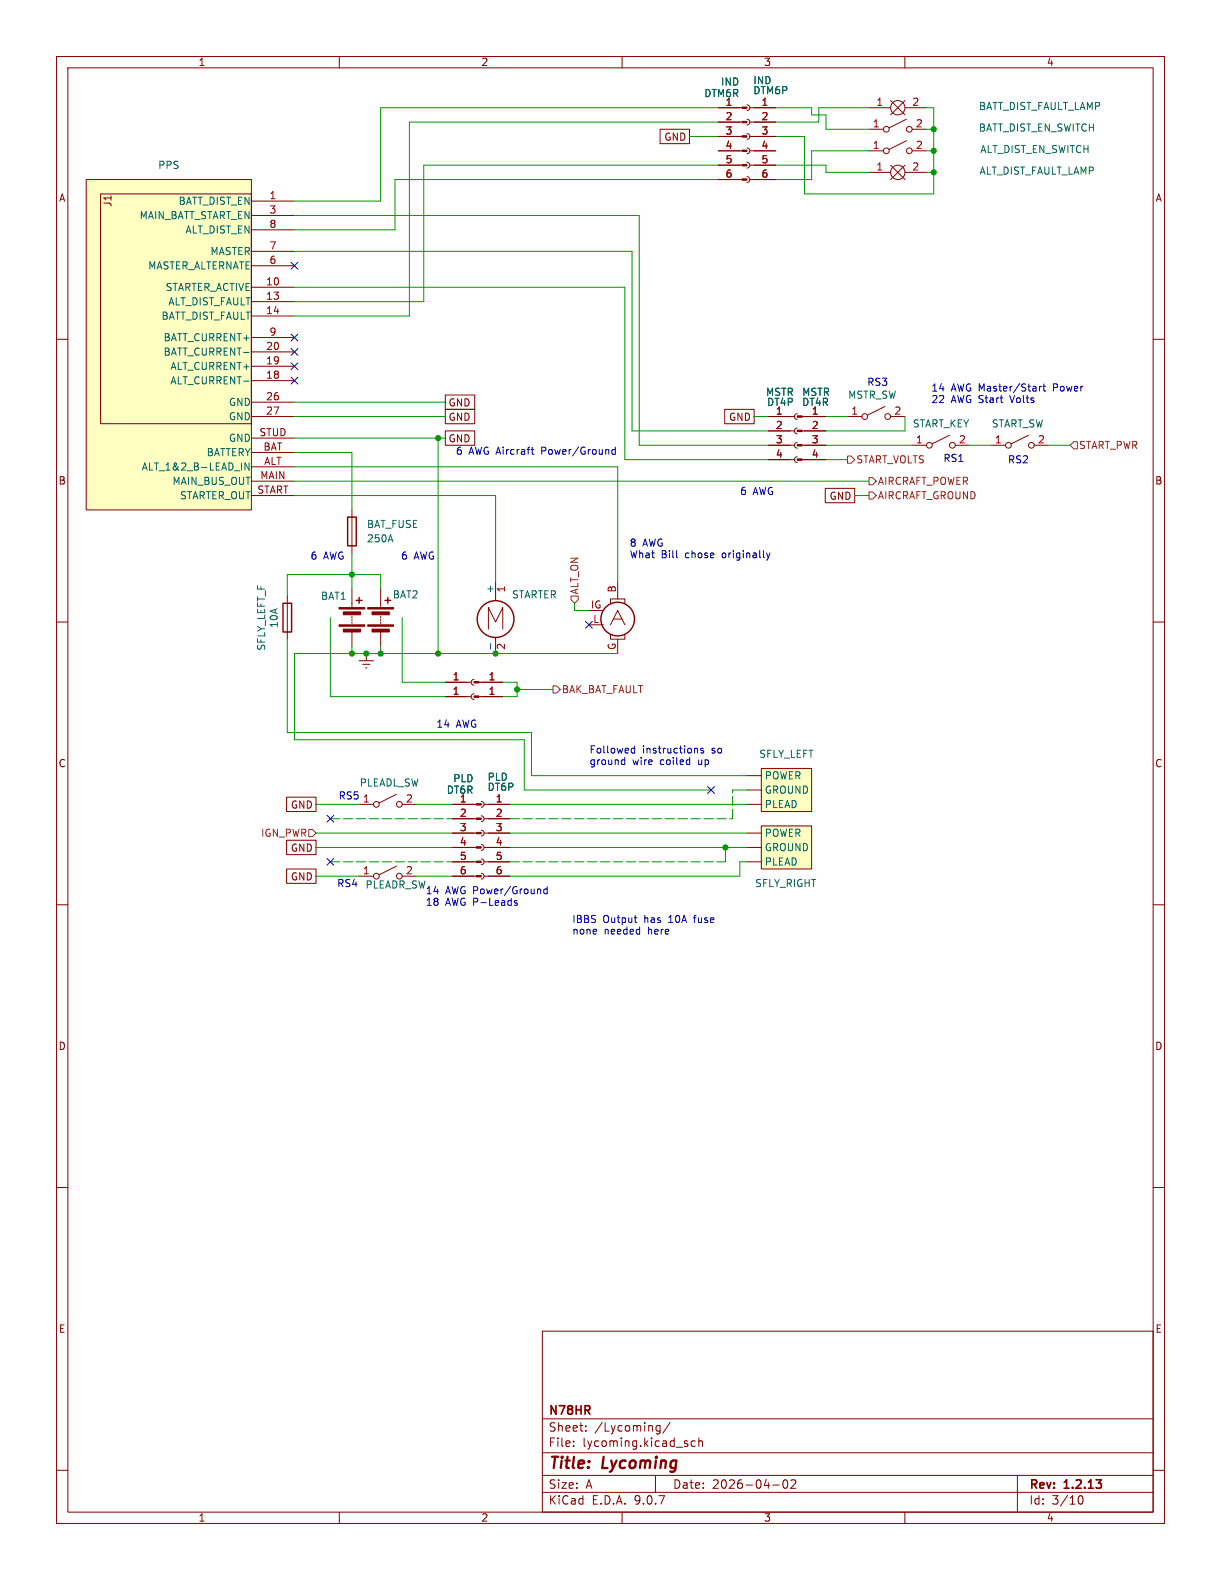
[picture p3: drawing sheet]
<svg xmlns="http://www.w3.org/2000/svg" width="216mm" height="279mm" viewBox="0 0 216 279" stroke-linecap="round" stroke-linejoin="round" font-family="sans-serif">
<g fill="none" stroke="#840000" stroke-width=".18">
<path d="M10 10h195.9v259.4h-195.9zM12 12h191.9v255.4h-191.9zM60 10v2M110 10v2M127 19.1h4.2M153.7 19.1h3.8M157.5 17.8l2.5 2.5M160 10v2M160 19.1h3.8M160 17.8l-2.5 2.5M127 21.6h4.2M127 24.1h4.2"/>
<path d="M127 26.7h4.2M127 29.2h4.2M127 31.8h4.2M153.7 26.7h2.5M153.7 22.9h2.5M153.7 30.5h3.8M157.5 29.2l2.5 2.6M160 29.2l-2.5 2.6M160 30.5h3.8M160.3 21.1l-3.1 1.5M160.3 24.9l-3.1 1.5M161.3 26.7h2.5"/>
<path d="M161.3 22.9h2.5M10 60h2M135.9 73.7h4.6M135.9 76.2h4.6M135.9 78.7h4.6M141 73.2l-.4 .1-.1 .4 .1 .3 .4 .2M141 75.7l-.4 .1-.1 .4 .1 .4 .4 .1M141 78.2l-.4 .2-.1 .3 .1 .4 .4 .1M141.8 73.7h4.2M141.8 76.2h4.2M141.8 78.7h4.2M149.9 73.7h2.5"/>
<path d="M156.5 71.9l-3.1 1.5M157.5 73.7h2.5M161.3 78.7h2.5M167.9 77l-3.1 1.5M168.9 78.7h2.5M175.3 78.7h2.5M181.9 77l-3.1 1.5M182.9 78.7h2.5M203.9 60h2M135.9 81.3h4.6M141 80.8l-.4 .1-.1 .4 .1 .3 .4 .2M141.8 81.3h4.2"/>
<path d="M10 110h2M86.4 111.3v-3.9l1.2 2.6 1.3-2.6v3.9M87.6 102.9v3.3M87.6 112.7v2.9M203.9 110h2M10 160h2M63.5 142.2h2.5M63.5 154.9h2.5M70.1 153.2l-3 1.5M70.1 140.5l-3 1.5M71.1 142.2h2.6M71.1 154.9h2.6"/>
<path d="M80 142.2h4.2M80 144.8h4.2M80 147.3h4.2M80 149.9h4.2M80 152.4h4.2M80 154.9h4.2M85.1 141.7l.3 .2 .2 .3-.2 .4-.3 .1M85.1 144.3l.3 .1 .2 .4-.2 .3-.3 .2M85.1 146.8l.3 .2 .2 .3-.2 .4-.3 .1M85.1 149.4l.3 .1 .2 .4-.2 .3-.3 .2M85.1 151.9l.3 .1 .2 .4-.2 .4-.3 .1M85.1 154.4l.3 .2 .2 .3-.2 .4-.3 .1"/>
<path d="M85.6 142.2h4.6M85.6 144.8h4.6M85.6 147.3h4.6M85.6 149.9h4.6M85.6 152.4h4.6M85.6 154.9h4.6M203.9 160h2M10 210h2M203.9 210h2M95.9 235.4h108v32h-108zM10 260h2M95.9 256.9h108"/>
<path d="M95.9 250.9h108M101.4 255.6v.2M101.4 254.9v.1M103.6 252.9v.2M103.6 252.2v.1M116.7 252.2l-.4-.1-.3 .3v.4l.1 .2h.6M116.7 252.1v1.2l-.3 .3-.3-.1M118.5 251.5l-1.3 1.9M122.9 254.9l-.4-.1-.3 .3v.4l.2 .2h.5M123.6 254.9l.2-.1 .3 .1 .1 .9M123.6 254.3v1.5M203.9 260h2"/>
<path d="M60 267.4v2M95.9 263.9h108M95.9 260.9h108M110 267.4v2M115.9 260.9v3M136.6 262.6h1.2M138.6 261.8l.2-.1a.81 .81 0 0 1 .6 .6 .81 .81 0 0 1-.3 .8l-.2 .1a.81 .81 0 0 1-.3-1.4zM139.9 261.8l.5-.1 .2 .1 .1 .3-.9 1.1h.9M160 267.4v2M179.9 260.9v6.5M190.6 265.1l.2-.5 .2-.1a.81 .81 0 0 1 .6 .6 .81 .81 0 0 1-.3 .8h-.4l-.3-.5"/>
<circle cx="158.8" cy="19" r="1.27"/>
<circle cx="156.7" cy="22.9" r=".51"/>
<circle cx="156.7" cy="26.7" r=".51"/>
<circle cx="158.7" cy="30.5" r="1.27"/>
<circle cx="160.8" cy="22.9" r=".51"/>
<circle cx="160.8" cy="26.7" r=".51"/>
<circle cx="152.9" cy="73.7" r=".51"/>
<circle cx="157" cy="73.7" r=".51"/>
<circle cx="164.3" cy="78.7" r=".51"/>
<circle cx="168.4" cy="78.7" r=".51"/>
<circle cx="178.3" cy="78.7" r=".51"/>
<circle cx="182.4" cy="78.7" r=".51"/>
<circle cx="66.5" cy="154.9" r=".51"/>
<circle cx="66.5" cy="142.2" r=".51"/>
<circle cx="70.6" cy="154.9" r=".51"/>
<circle cx="70.6" cy="142.2" r=".51"/>
</g>
<circle cx="87.6" cy="109.5" r="3.3" fill="none" stroke="#840000" stroke-width=".25"/>
<path d="M86.7 113.8v1" fill="none" stroke="#006464" stroke-width=".18"/>
<g fill="#840000" stroke="#840000" stroke-width=".18">
<path d="M131.2 18.9h.9v.3h-.9z"/>
<path d="M131.2 21.5h.9v.2h-.9z"/>
<path d="M131.2 24h.9v.3h-.9z"/>
<path d="M131.2 26.5h.9v.3h-.9z"/>
<path d="M131.2 29.1h.9v.2h-.9z"/>
<path d="M131.2 31.6h.9v.3h-.9z"/>
<path d="M141 73.5h.8v.3h-.8z"/>
<path d="M141 76.1h.8v.2h-.8z"/>
<path d="M141 78.6h.8v.3h-.8z"/>
<path d="M141 81.2h.8v.2h-.8z"/>
<path d="M84.2 142.1h.9v.3h-.9z"/>
<path d="M84.2 144.7h.9v.2h-.9z"/>
<path d="M84.2 147.2h.9v.2h-.9z"/>
<path d="M84.2 149.7h.9v.3h-.9z"/>
<path d="M84.2 152.3h.9v.2h-.9z"/>
<path d="M84.2 154.8h.9v.3h-.9z"/>
</g>
<g fill="#ffffc2">
<path d="M15.2 31.8h29.2v58.4h-29.2z"/>
<path d="M17.8 34.3h26.6v40.6h-26.6z"/>
</g>
<g fill="none" stroke="#840000" stroke-width=".18">
<path d="M15.2 31.8h29.2v58.4h-29.2zM17.8 34.3h26.6v40.6h-26.6zM44.4 35.6h7.7M44.4 38.1h7.7M44.4 40.6h7.7M44.4 44.5h7.7M44.4 47h7.7M44.4 50.8h7.7M44.4 53.3h7.7M44.4 55.9h7.7M44.4 59.7h7.7M44.4 62.2h7.7"/>
<path d="M44.4 64.8h7.7M44.4 67.3h7.7M44.4 71.1h7.7M44.4 73.7h7.7M44.4 77.5h7.7M44.4 80h7.7M44.4 82.6h7.7M44.4 85.1h7.7M44.4 87.6h7.7M62.2 90.2v7.6M62.2 104.1v3.3M62.2 109v.2"/>
<path d="M62.2 109.5v.2M62.2 110v.2M62.2 111.8v2.5M63.5 116.8h2.5M64.1 117.5h1.3M64.6 118.1h.3M64.8 115.6v1.2M67.3 104.1v3.3M67.3 109v.2M67.3 109.5v.2M67.3 110v.2M67.3 111.8v2.5"/>
<path d="M104.1 110.5h2.6M107.9 106.7v-.8h2.6v.8M107.9 112.3v.7h2.6v-.7M107.9 110.5l1.3-2.5 1.3 2.5M108.5 109.5h1.5M109.2 102.9v3M109.2 113v2.6M78.7 123.2h4.6M78.7 120.7h4.6M83.8 122.7l-.3 .1-.2 .4 .2 .3 .3 .2M83.8 120.1l-.3 .2-.2 .4 .2 .3 .3 .2M84.7 123.2h4.2"/>
<path d="M84.7 120.7h4.2"/>
</g>
<path d="M43.1 67.4h.9M44 81.9v1.2l-.7-1.2v1.2" fill="none" stroke="#006464" stroke-width=".18"/>
<g fill="#840000" stroke="#840000" stroke-width=".18">
<path d="M83.8 123.1h.9v.2h-.9z"/>
<path d="M83.8 120.5h.9v.3h-.9z"/>
<path d="M65 107.4h4.6v.3h-4.6z"/>
<path d="M65 110.5h4.6v.2h-4.6z"/>
<path d="M65.8 108.2h3v.5h-3z"/>
<path d="M65.8 111.3h3v.5h-3z"/>
<path d="M59.9 107.4h4.6v.3h-4.6z"/>
<path d="M59.9 110.5h4.6v.2h-4.6z"/>
<path d="M60.7 108.2h3.1v.5h-3.1z"/>
<path d="M60.7 111.3h3.1v.5h-3.1z"/>
</g>
<g fill="none" stroke="#840000" stroke-width=".25">
<path d="M61.5 91.4h1.5v5.1h-1.5zM63 106.2h1M63.5 105.7v1M68.1 106.2h1M68.6 105.7v1"/>
<circle cx="109.2" cy="109.5" r="2.97"/>
</g>
<path d="M134.6 135.9h8.9v7.6h-8.9z" fill="#ffffc2"/>
<path d="M132.1 137.2h2.5M132.1 139.7h2.5M134.6 135.9h8.9v7.6h-8.9zM132.1 142.2h2.5" fill="none" stroke="#840000" stroke-width=".18"/>
<path d="M134.6 146.1h8.9v7.6h-8.9z" fill="#ffffc2"/>
<g fill="none" stroke="#840000" stroke-width=".18">
<path d="M127 19.1h3.8M132.1 18.5l.3 .2 .2 .4-.2 .3-.3 .2M132.6 19.1h4.6M116.7 22.9h5.2v2.5h-5.2zM127 21.6h3.8M127 24.1h3.8M127 26.7h3.8M127 29.2h3.8M127 31.8h3.8M132.1 21.1l.3 .1 .2 .4-.2 .3-.3 .2M132.1 23.6l.3 .2 .2 .3-.2 .4-.3 .1M132.1 26.2l.3 .1 .2 .4-.2 .3-.3 .2"/>
<path d="M132.1 28.7l.3 .2 .2 .3-.2 .4-.3 .1M132.1 31.2l.3 .2 .2 .4-.2 .3-.3 .2M132.6 21.6h4.6M132.6 24.1h4.6M132.6 26.7h4.6M132.6 29.2h4.6M132.6 31.8h4.6M78.7 76.2h5.2v2.5h-5.2zM78.7 72.4h5.2v2.5h-5.2zM78.7 69.8h5.2v2.6h-5.2zM128.1 72.4h5.2v2.5h-5.2zM135.9 73.7h3.8"/>
<path d="M135.9 76.2h3.8M135.9 78.7h3.8M142.2 73.7h3.8M142.2 76.2h3.8M142.2 78.7h3.8M135.9 81.3h3.8M142.2 81.3h3.8M145.9 86.4h5.2v2.5h-5.2zM50.8 105.4v7.6M78.7 123.2h3.8M78.7 120.7h3.8M85.1 123.2h3.8"/>
<path d="M85.1 120.7h3.8M50.7 148.6h5.2v2.5h-5.2zM50.7 141h5.2v2.5h-5.2zM50.7 153.7h5.2v2.5h-5.2zM80 147.3h3.8M80 149.9h3.8M80 152.4h3.8M80 142.2h3.8M80 144.8h3.8M80 154.9h3.8M86.4 147.3h3.8M86.4 149.9h3.8"/>
<path d="M86.4 152.4h3.8M86.4 142.2h3.8M86.4 144.8h3.8M86.4 154.9h3.8M132.1 147.3h2.5M132.1 149.9h2.5M132.1 152.4h2.5M134.6 146.1h8.9v7.6h-8.9z"/>
</g>
<path d="M50 106.7h1.6v5.1h-1.6z" fill="none" stroke="#840000" stroke-width=".25"/>
<path d="M189.9 78.1h.6v1.3h-.6l-.7-.7zM149.9 80.6h.6l.6 .7-.6 .6h-.6zM153.7 87h.6l.6 .6-.6 .7h-.6zM153.7 84.5h.6l.6 .6-.6 .6h-.6zM101 105.4h1.2v.6l-.6 .7-.6-.7zM97.8 121.3h.6l.7 .6-.7 .7h-.6zM54.6 146.7h.6l.7 .6-.7 .7h-.6z" fill="none" stroke="#725600" stroke-width=".18"/>
<path d="M58.4 144.8h21.6M58.4 152.4h21.6M90.2 144.8h39.3M90.2 152.4h38.1M129.5 144.8v-5.1" fill="none" stroke="#009600" stroke-width=".18" stroke-dasharray="1.7 .6"/>
<g fill="none" stroke="#009600" stroke-width=".18">
<path d="M127 19.1h-59.7v16.5h-15.2M137.2 19.1h6.3v1.2h2.5v2.6h7.7M153.7 19.1h-8.9v2.5h-7.6M163.8 19.1h1.3v15.2h-22.9v-10.2h-5M52.1 38.1h60.9v40.6h22.9M121.9 24.1h5.1M127 31.8h-57.2v8.8h-17.7M127 29.2h-52.1v24.1h-22.8M127 21.6h-54.6v34.3h-20.3M137.2 29.2h8.8v1.3h7.7M153.7 26.7h-10.2v5.1h-6.3M163.8 22.9h1.3"/>
<path d="M163.8 26.7h1.3M163.8 30.5h1.3M52.1 44.5h59.7v31.7h24.1M52.1 50.8h58.4v30.5h25.4M52.1 71.1h26.6M52.1 73.7h26.6M52.1 77.5h26.6M77.5 77.5v38.1M133.3 73.7h2.6M146 78.7h15.3M146 73.7h3.9M160 73.7v2.5h-14"/>
<path d="M171.4 78.7h3.9M185.4 78.7h3.8M52.1 85.1h101.6M52.1 87.6h35.5v15.3M52.1 82.6h57.1v20.3M52.1 80h10.1v10.2M62.2 97.8v6.3M146 81.3h3.9M151.1 87.6h2.6M50.8 113v16.5h43.2v7.7h38.1M58.4 109.2v14h20.3M62.2 114.3v1.3"/>
<path d="M67.3 104.1v-2.5h-16.5v3.8M67.3 114.3v1.3M71.1 109.2v11.5h7.6M101.6 106.7v1.3h2.5M109.2 115.6h-57.1v15.2h40.6v8.9h33M88.9 120.7h2.5v2.5h-2.5M91.4 121.9h6.4M129.5 139.7h2.6M55.9 154.9h7.6M55.9 142.2h7.6M55.9 147.3h24.1M55.9 149.9h24.1"/>
<path d="M73.7 154.9h6.3M73.7 142.2h6.3M90.2 142.2h41.9M90.2 147.3h41.9M90.2 149.9h41.9M128.3 149.9v2.5M132.1 152.4h-1.3v2.5h-40.6"/>
</g>
<g fill="none" stroke="#000084" stroke-width=".18">
<path d="M51.5 46.4l1.2 1.2M51.5 59.1l1.2 1.2M52.7 46.4l-1.2 1.2M52.7 59.1l-1.2 1.2M51.5 64.2l1.2 1.2M51.5 66.7l1.2 1.2M51.5 61.6l1.2 1.2M52.7 64.2l-1.2 1.2M52.7 66.7l-1.2 1.2M52.7 61.6l-1.2 1.2M103.5 109.9l1.2 1.2M104.7 109.9l-1.2 1.2"/>
<path d="M125.1 139.1l1.2 1.2M126.3 139.1l-1.2 1.2M57.8 151.8l1.2 1.2M57.8 144.2l1.2 1.2M59 151.8l-1.2 1.2M59 144.2l-1.2 1.2"/>
</g>
<g fill="none" stroke="#0000c2" stroke-width=".18">
<path d="M93.9 79.5h.5M94.1 79.1v1.1l.3 .1M108.8 79.6l-.4-.1-.2 .2 .1 .6h.5M108.8 79.1v1.2M183.8 68.3v.9M184.2 68.3l-.4 .3M184.4 68.3h.5M184.6 67.9v1.1l.3 .2M119.7 98.6h.1M135.5 97.8l.3 .8M135.8 98.6l-.3 .5M136.1 97.8l-.3 .8"/>
<path d="M110.1 134.4h.4M110.5 133.9v1.3M110.5 135.1l-.4 .1M111.7 133l.2 .2 .3-.1M112.2 131.9v1.3M112.2 132.4l-.3-.1-.2 .1M123 132.3l.4 .2v.7M124.4 132.4l-.3-.1-.2 .2 .1 .2 .4 .1v.3h-.5M91.4 159.3h-.3l-.2 .1 .1 .2 .4 .1v.3h-.5M96.8 156.8v1.3M96.8 157.3l-.4-.1-.3 .3 .2 .5h.5M112.1 162.3h.5"/>
<path d="M112.5 163.1h.1"/>
</g>
<g fill="#009600" stroke="#009600" stroke-width=".18">
<circle cx="128.3" cy="149.9" r=".46"/>
<circle cx="62.2" cy="101.6" r=".46"/>
<circle cx="77.5" cy="77.5" r=".46"/>
<circle cx="87.6" cy="115.6" r=".46"/>
<circle cx="77.5" cy="115.6" r=".46"/>
<circle cx="91.4" cy="121.9" r=".46"/>
<circle cx="165.1" cy="22.9" r=".46"/>
<circle cx="165.1" cy="30.5" r=".46"/>
<circle cx="64.8" cy="115.6" r=".46"/>
<circle cx="67.3" cy="115.6" r=".46"/>
<circle cx="62.2" cy="115.6" r=".46"/>
<circle cx="165.1" cy="26.7" r=".46"/>
</g>
<g font-size="2.8" fill="#840000">
<text x="96.9" y="260.3">Title:</text>
<text x="106.6" y="260.3">Lycoming</text>
</g>
<g font-size="2.1" fill="#840000">
<text x="96.9" y="250.6">N78HR</text>
<text x="96.9" y="256.1">File:</text>
<text x="96.9" y="253.4">Sheet:</text>
<text x="103" y="256.1">lycoming.kicad_sch</text>
<text x="105.1" y="253.4">/Lycoming/</text>
<text x="96.9" y="263.5">Size:</text>
<text x="103.6" y="263.5">A</text>
<text x="118.9" y="263.5">Date:</text>
<text x="125.9" y="263.5">2026-04-02</text>
<text x="181.9" y="263.7">Rev:</text>
<text x="188.3" y="263.7">1.2.13</text>
<text x="96.9" y="266.3">KiCad</text>
<text x="104.6" y="266.3">E.D.A.</text>
<text x="112.2" y="266.3">9.0.7</text>
<text x="181.9" y="266.3">Id:</text>
<text x="186" y="266.3">3/10</text>
</g>
<g font-size="1.8" fill="#840000">
<text x="35" y="11.9">1</text>
<text x="85" y="11.9">2</text>
<text x="135" y="11.9">3</text>
<text x="185" y="11.9">4</text>
<text x="117.4" y="25.1">GND</text>
<text x="10.3" y="35.9">A</text>
<text x="204.2" y="35.9">A</text>
<text x="19.9" y="36.7" transform="rotate(-90 19.9 36.7)">J1</text>
<text x="79.2" y="74.6">GND</text>
<text x="79.2" y="72.1">GND</text>
<text x="128.8" y="74.6">GND</text>
<text x="79.2" y="78.4">GND</text>
<text x="10.3" y="85.9">B</text>
<text x="146.6" y="88.6">GND</text>
<text x="204.2" y="85.9">B</text>
<text x="10.3" y="135.9">C</text>
<text x="204.2" y="135.9">C</text>
<text x="51.3" y="143.2">GND</text>
<text x="51.3" y="150.8">GND</text>
<text x="51.3" y="155.9">GND</text>
<text x="10.3" y="185.9">D</text>
<text x="204.2" y="185.9">D</text>
<text x="10.3" y="235.9">E</text>
<text x="204.2" y="235.9">E</text>
<text x="35" y="269.3">1</text>
<text x="85" y="269.3">2</text>
<text x="135" y="269.3">3</text>
<text x="185" y="269.3">4</text>
</g>
<g font-size="1.8" fill="#006464">
<text x="124.4" y="17.4">DTM6R</text>
<text x="127.4" y="15.3">IND</text>
<text x="133.1" y="15.1">IND</text>
<text x="133.1" y="16.9">DTM6P</text>
<text x="173" y="23.5">BATT_DIST_EN_SWITCH</text>
<text x="173" y="19.7">BATT_DIST_FAULT_LAMP</text>
<text x="173.2" y="27.3">ALT_DIST_EN_SWITCH</text>
<text x="27.9" y="30.1">PPS</text>
<text x="173.1" y="31.1">ALT_DIST_FAULT_LAMP</text>
<text x="24.6" y="39">MAIN_BATT_START_EN</text>
<text x="31.5" y="36.4">BATT_DIST_EN</text>
<text x="32.7" y="41.5">ALT_DIST_EN</text>
<text x="26.1" y="47.9">MASTER_ALTERNATE</text>
<text x="37.1" y="45.3">MASTER</text>
<text x="29.2" y="51.7">STARTER_ACTIVE</text>
<text x="28.5" y="56.7">BATT_DIST_FAULT</text>
<text x="29.7" y="54.2">ALT_DIST_FAULT</text>
<text x="28.8" y="60.6">BATT_CURRENT+</text>
<text x="28.8" y="63.1">BATT_CURRENT-</text>
<text x="30" y="65.6">ALT_CURRENT+</text>
<text x="30" y="68.2">ALT_CURRENT-</text>
<text x="40.4" y="72">GND</text>
<text x="135.4" y="70.2">MSTR</text>
<text x="135.5" y="72">DT4P</text>
<text x="141.7" y="70.2">MSTR</text>
<text x="141.7" y="72">DT4R</text>
<text x="149.9" y="70.7">MSTR_SW</text>
<text x="40.4" y="74.5">GND</text>
<text x="161.3" y="75.8">START_KEY</text>
<text x="175.3" y="75.8">START_SW</text>
<text x="25" y="83.4">ALT_1&amp;2_B-LEAD_IN</text>
<text x="36.4" y="80.9">BATTERY</text>
<text x="40.4" y="78.3">GND</text>
<text x="30.4" y="86">MAIN_BUS_OUT</text>
<text x="31.7" y="88.5">STARTER_OUT</text>
<text x="64.8" y="93.6">BAT_FUSE</text>
<text x="64.8" y="96.1">250A</text>
<text x="56.7" y="106.3">BAT1</text>
<text x="69.4" y="106">BAT2</text>
<text x="87.4" y="105" transform="rotate(-90 87.4 105)">+</text>
<text x="90.4" y="106">STARTER</text>
<text x="49.3" y="111.1" transform="rotate(-90 49.3 111.1)">10A</text>
<text x="47.1" y="115.2" transform="rotate(-90 47.1 115.2)">SFLY_LEFT_F</text>
<text x="134.2" y="134.2">SFLY_LEFT</text>
<text x="63.5" y="139.3">PLEADL_SW</text>
<text x="78.9" y="140.6">DT6R</text>
<text x="80" y="138.5">PLD</text>
<text x="86.1" y="138.3">PLD</text>
<text x="86.1" y="140.1">DT6P</text>
<text x="135.1" y="138">POWER</text>
<text x="135.1" y="140.6">GROUND</text>
<text x="135.1" y="143.1">PLEAD</text>
<text x="135.1" y="148.2">POWER</text>
<text x="135.1" y="150.7">GROUND</text>
<text x="135.1" y="153.3">PLEAD</text>
<text x="64.5" y="157.3">PLEADR_SW</text>
<text x="133.4" y="157.1">SFLY_RIGHT</text>
</g>
<g font-size="1.8" fill="#a90000">
<text x="128.2" y="18.8">1</text>
<text x="128.2" y="21.3">2</text>
<text x="128.2" y="23.9">3</text>
<text x="134.5" y="18.8">1</text>
<text x="134.5" y="21.3">2</text>
<text x="134.5" y="23.9">3</text>
<text x="154.2" y="22.6">1</text>
<text x="154.9" y="18.8">1</text>
<text x="161.2" y="18.8">2</text>
<text x="161.9" y="22.6">2</text>
<text x="128.2" y="26.4">4</text>
<text x="128.2" y="29">5</text>
<text x="134.5" y="26.4">4</text>
<text x="134.5" y="29">5</text>
<text x="154.2" y="26.4">1</text>
<text x="161.9" y="26.4">2</text>
<text x="47.6" y="35.3">1</text>
<text x="128.2" y="31.5">6</text>
<text x="134.5" y="31.5">6</text>
<text x="154.9" y="30.2">1</text>
<text x="161.2" y="30.2">2</text>
<text x="47.6" y="37.8">3</text>
<text x="47.6" y="40.4">8</text>
<text x="47.6" y="44.2">7</text>
<text x="47.6" y="46.7">6</text>
<text x="46.9" y="50.5">10</text>
<text x="46.9" y="53.1">13</text>
<text x="46.9" y="55.6">14</text>
<text x="47.6" y="59.4">9</text>
<text x="46.9" y="62">20</text>
<text x="46.9" y="64.5">19</text>
<text x="46.9" y="67.1">18</text>
<text x="46.9" y="70.9">26</text>
<text x="45.8" y="77.2">STUD</text>
<text x="46.9" y="73.4">27</text>
<text x="137.1" y="73.4">1</text>
<text x="137.1" y="75.9">2</text>
<text x="143.4" y="73.4">1</text>
<text x="143.4" y="75.9">2</text>
<text x="150.4" y="73.4">1</text>
<text x="158" y="73.4">2</text>
<text x="46.5" y="79.8">BAT</text>
<text x="46.6" y="82.3">ALT</text>
<text x="137.1" y="78.5">3</text>
<text x="137.1" y="81">4</text>
<text x="143.4" y="78.5">3</text>
<text x="143.4" y="81">4</text>
<text x="161.9" y="78.5">1</text>
<text x="169.5" y="78.5">2</text>
<text x="175.8" y="78.5">1</text>
<text x="183.4" y="78.5">2</text>
<text x="45.4" y="87.4">START</text>
<text x="45.9" y="84.8">MAIN</text>
<text x="89.6" y="104.8" transform="rotate(-90 89.6 104.8)">1</text>
<text x="104.4" y="107.7">IG</text>
<text x="109" y="104.9" transform="rotate(-90 109 104.9)">B</text>
<text x="104.8" y="110.2">L</text>
<text x="89.6" y="115" transform="rotate(-90 89.6 115)">2</text>
<text x="109" y="115" transform="rotate(-90 109 115)">G</text>
<text x="79.9" y="122.9">1</text>
<text x="79.9" y="120.4">1</text>
<text x="86.3" y="122.9">1</text>
<text x="86.3" y="120.4">1</text>
<text x="64.1" y="142">1</text>
<text x="71.7" y="142">2</text>
<text x="81.2" y="142">1</text>
<text x="87.6" y="142">1</text>
<text x="81.2" y="144.5">2</text>
<text x="81.2" y="147.1">3</text>
<text x="81.2" y="149.6">4</text>
<text x="87.6" y="144.5">2</text>
<text x="87.6" y="147.1">3</text>
<text x="87.6" y="149.6">4</text>
<text x="64.1" y="154.7">1</text>
<text x="71.7" y="154.7">2</text>
<text x="81.2" y="152.1">5</text>
<text x="81.2" y="154.7">6</text>
<text x="87.6" y="152.1">5</text>
<text x="87.6" y="154.7">6</text>
</g>
<g font-size="1.8" fill="#0000c2">
<text x="153.2" y="68.4">RS3</text>
<text x="164.6" y="69.4">14</text>
<text x="164.6" y="71.5">22</text>
<text x="168.2" y="69.4">AWG Master/Start</text>
<text x="168.2" y="71.5">AWG Start</text>
<text x="178.9" y="71.5">Volts</text>
<text x="186.5" y="69.4">Power</text>
<text x="80.5" y="80.6">6</text>
<text x="82.9" y="80.6">AWG Aircraft</text>
<text x="96" y="80.6">Power/Ground</text>
<text x="166.7" y="81.9">RS1</text>
<text x="178.1" y="82.1">RS2</text>
<text x="130.8" y="87.7">6</text>
<text x="133.1" y="87.7">AWG</text>
<text x="54.8" y="99.2">6</text>
<text x="57.2" y="99.2">AWG</text>
<text x="70.8" y="99.2">6</text>
<text x="73.2" y="99.2">AWG</text>
<text x="111.3" y="96.9">8</text>
<text x="111.3" y="98.9">What</text>
<text x="113.6" y="96.9">AWG</text>
<text x="116.9" y="98.9">Bill</text>
<text x="121.3" y="98.9">chose</text>
<text x="127.9" y="98.9">originally</text>
<text x="77.1" y="128.9">14</text>
<text x="80.7" y="128.9">AWG</text>
<text x="104.1" y="133.4">Followed</text>
<text x="104.1" y="135.5">ground</text>
<text x="111.8" y="135.5">wire</text>
<text x="113.6" y="133.4">instructions</text>
<text x="116.8" y="135.5">coiled</text>
<text x="123.7" y="135.5">up</text>
<text x="126" y="133.4">so</text>
<text x="59.8" y="141.6">RS5</text>
<text x="59.5" y="157.1">RS4</text>
<text x="75.2" y="158.3">14</text>
<text x="75.2" y="160.4">18</text>
<text x="78.8" y="158.3">AWG Power/Ground</text>
<text x="78.8" y="160.4">AWG P-Leads</text>
<text x="101.1" y="163.4">IBBS</text>
<text x="101.1" y="165.5">none</text>
<text x="106.6" y="163.4">Output</text>
<text x="106.8" y="165.5">needed</text>
<text x="114" y="163.4">has</text>
<text x="114.7" y="165.5">here</text>
<text x="118.5" y="163.4">10A</text>
<text x="123.2" y="163.4">fuse</text>
</g>
<g font-size="1.8" fill="#725600">
<text x="151.3" y="82.1">START_VOLTS</text>
<text x="190.7" y="79.6">START_PWR</text>
<text x="155.1" y="88.5">AIRCRAFT_GROUND</text>
<text x="155.1" y="86">AIRCRAFT_POWER</text>
<text x="102.5" y="105.2" transform="rotate(-90 102.5 105.2)">ALT_ON</text>
<text x="99.3" y="122.8">BAK_BAT_FAULT</text>
<text x="46.1" y="148.2">IGN_PWR</text>
</g>
</svg>
